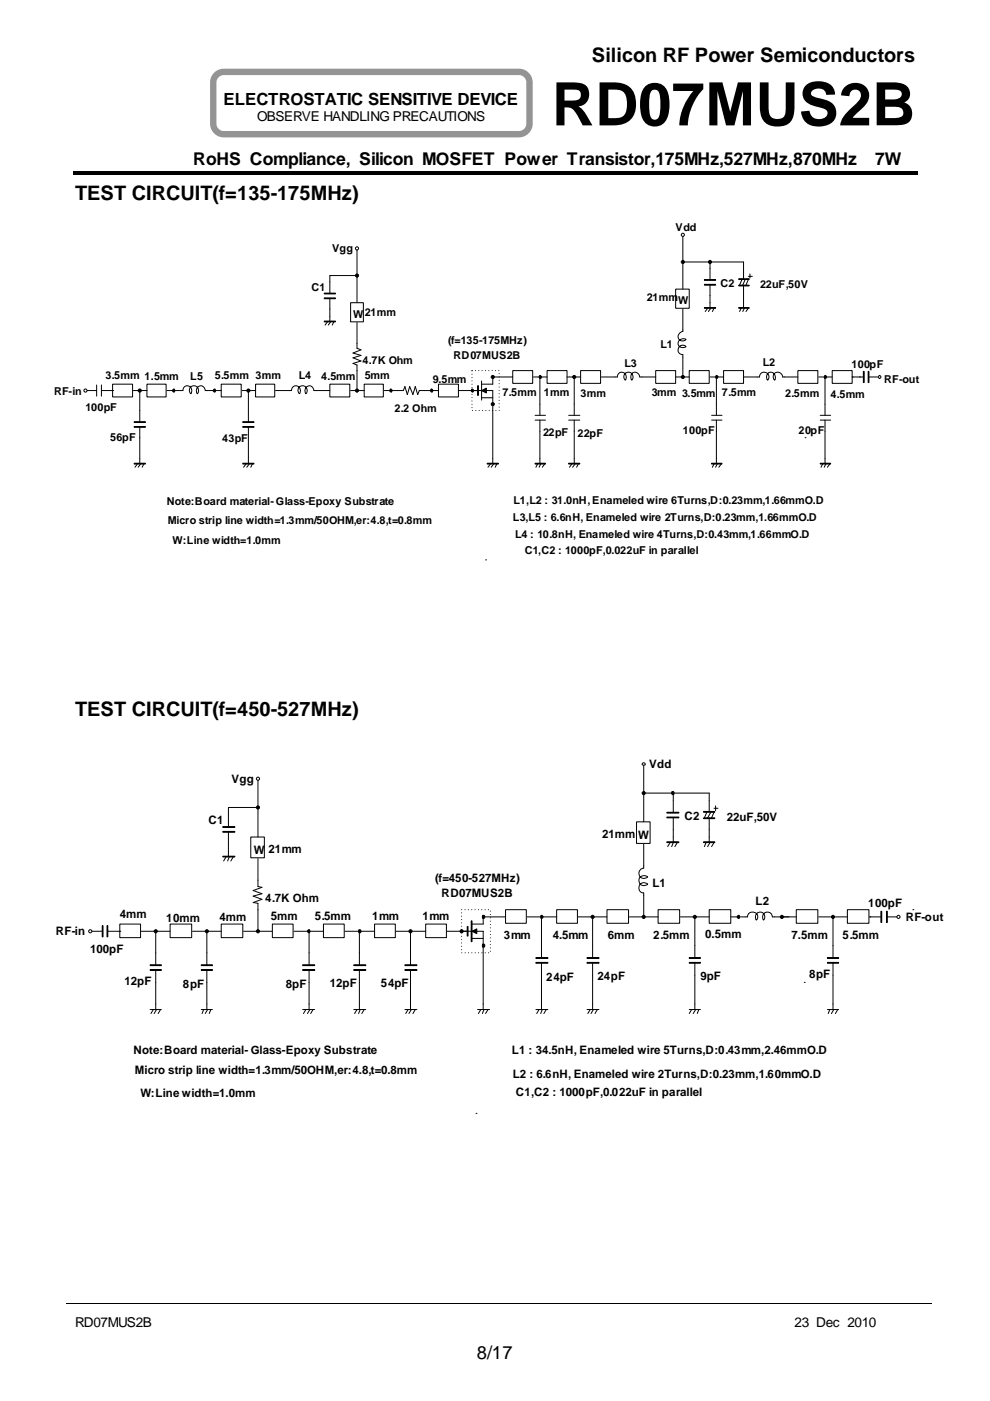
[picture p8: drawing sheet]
<svg xmlns="http://www.w3.org/2000/svg" width="210mm" height="297mm" viewBox="0 0 210 297" stroke-linecap="round" stroke-linejoin="round" font-family="sans-serif">
<path d="M15.4 36.4h179.2v.7h-179.2zM75.2 276.4h.2v.1h-.2zM136.3 276.4h.2v.1h-.2z" fill="#000"/>
<g fill="none" stroke="#000" stroke-width=".21">
<path d="M48.4 176.4v5.1M53.2 177.5h2.8v4.4h-2.8zM54.7 165.1v12.4M54.7 171.2h-6.3v4.1M135 174.2h2.8v4.6h-2.8zM136.5 179v5.1a1.1 1.1 0 0 0-.9 1.5 1.1 1.1 0 0 0 1.7 .3 1.09 1.09 0 0 0-1.5 0 1.09 1.09 0 0 0 0 1.6 1.09 1.09 0 0 0 1.5 0 1.1 1.1 0 0 0-1.7 .3 1.1 1.1 0 0 0 .9 1.5v5.1M136.5 162.1v12.1M136.5 168.2h13.9v3.8M142.1 178.7l-.5 .8M142.7 168.2v4M142.7 173.4v5.1M142.7 178.7l-.3 .8"/>
<path d="M143.6 178.7l-.5 .8M149.7 178.7l-.3 .8M149.9 172.2l-.5 1.2M150.4 173.4v5.1M150.5 178.7l-.5 .8M150.7 172.2l-.7 1.2M151.4 178.7l-.5 .8M151.4 172.2l-.5 1.2M151.4 171.4h.8M151.7 170.9v1M19.1 197.4h.1M19.1 197.4h2.6"/>
<path d="M22.9 197.4h2.5M25.4 195.9h4.4v2.9h-4.4zM25.4 197.4h.1M30 197.4h6.1M33 197.4v7.2M36.1 195.9h4.5v2.9h-4.5zM40.8 197.4h6.1M43.9 197.4v7.2M46.9 195.9h4.6v2.9h-4.6zM47.9 181.7l-.5 .8M48.6 181.7l-.3 .8M49.4 181.7l-.5 .8"/>
<path d="M51.6 197.4h6.1M54.7 182v6l.8 .1-1.8 .7 1.8 .7-1.8 .5 1.8 .7-1.8 .7 1 .1v5.9M57.7 195.9h4.4v2.9h-4.4zM62.3 197.4h6.3M65.5 197.4v7.2M68.6 195.9h4.4v2.9h-4.4zM73.2 197.4h6.2M76.2 197.4v7.2M79.4 195.9h4.4v2.9h-4.4zM84 197.4h6.3M87 197.4v7.2M90.3 195.9h4.4v2.9h-4.4z"/>
<path d="M94.8 197.4h7.6v16.6M100.1 199h2.3M107.2 192.9h4.4v2.9h-4.4zM107.2 194.4h-4.8v1.5h-2.3M111.8 194.4h6.2M114.8 194.4v8.6M118 192.9h4.4v2.9h-4.4zM122.6 194.4h6.1M125.6 194.4v8.6M128.7 192.9h4.6v2.9h-4.6zM133.4 194.4h6.1M139.5 192.9h4.6v2.9h-4.6z"/>
<path d="M144.3 194.4h6.1M147.3 194.4v8.6M150.4 192.9h4.5v2.9h-4.5zM154.9 194.4h3.6a1.04 1.04 0 0 1 1.4-1 1.04 1.04 0 0 1 .5 1.7 1.02 1.02 0 0 1 0-1.4 1.02 1.02 0 0 1 1.4 0 1.02 1.02 0 0 1 .1 1.4 1.05 1.05 0 0 1 .4-1.7 1.05 1.05 0 0 1 1.4 1h5.1M168.8 192.9h4.6v2.9h-4.6zM173.6 194.4h6.1M176.6 194.4v8.6M179.7 192.9h4.5v2.9h-4.5zM184.4 194.4h.1M184.4 194.4h2.4M188.1 194.4h2.4M190.5 194.4h.1"/>
<path d="M193.5 192.9h.1M32.5 214l-.5 .9M33 205.7v8.3M33.2 214l-.5 .9M34 214l-.5 .9M43.2 214l-.4 .9M43.9 205.7v8.3M44 214l-.5 .9M44.7 214l-.3 .9M64.9 214l-.6 .9M65.5 205.7v8.3M65.7 214l-.5 .9"/>
<path d="M66.4 214l-.5 .9M75.7 214l-.5 .9M76.2 205.7v8.3M76.4 214l-.4 .9M77.2 214l-.5 .9M86.5 214l-.5 .9M87 205.7v8.3M87.2 214l-.5 .9M88.1 214l-.6 .9M101.9 214l-.5 .9M102.6 214l-.3 .9M103.5 214l-.5 .9"/>
<path d="M114.3 214l-.5 .9M114.8 204.2v9.8M115 214l-.4 .9M115.8 214l-.5 .9M125.1 214l-.5 .9M125.6 204.2v9.8M125.8 214l-.5 .9M126.7 214l-.5 .9M146.6 214l-.5 .9M147.3 204.2v9.8M147.5 214l-.5 .9M148.2 214l-.4 .9"/>
<path d="M170.5 208.3h.1M175.9 214l-.3 .9M176.6 204.2v9.8M176.8 214l-.5 .9M177.6 214l-.5 .9M100.9 236.1h.1M14.1 276.4h61.1M75.4 276.4h60.9M136.5 276.4h61.1"/>
</g>
<path d="M45.9 15.9l.9-.6 .6-.1h62.7a2.24 2.24 0 0 1 2.2 2.2v8.9a2.24 2.24 0 0 1-2.2 2.2h-62.7a2.24 2.24 0 0 1-2.2-2.2v-8.9l.1-.5z" fill="none" stroke="#949494" stroke-width="1.4"/>
<g fill="#000" stroke="#000" stroke-width=".21">
<path d="M100.1 197.4l1-.5v1.1z"/>
<path d="M47.2 175.3h2.6v.1h-2.6z" fill-rule="evenodd"/>
<path d="M47.2 176.3h2.6v.1h-2.6z" fill-rule="evenodd"/>
<path d="M141.4 178.5h2.5v.2h-2.5z" fill-rule="evenodd"/>
<path d="M142.5 167.9h.3l.1 .5h-.4z" fill-rule="evenodd"/>
<path d="M141.4 172.2h2.5v.2h-2.5z" fill-rule="evenodd"/>
<path d="M141.4 173.2h2.5v.2h-2.5z" fill-rule="evenodd"/>
<path d="M149.2 178.5h2.3v.2h-2.3z" fill-rule="evenodd"/>
<path d="M149.2 172h2.3v.2h-2.3z" fill-rule="evenodd"/>
<path d="M149.2 173.4h2.3v.2h-2.3z" fill-rule="evenodd"/>
<path d="M21.7 196.3h.1v2.3h-.1z" fill-rule="evenodd"/>
<path d="M22.7 196.3h.2v2.3h-.2z" fill-rule="evenodd"/>
<path d="M47.2 181.5h2.6v.2h-2.6z" fill-rule="evenodd"/>
<path d="M76.1 197.2l.4 .1-.1 .4h-.3z" fill-rule="evenodd"/>
<path d="M99.1 196.4h.1v2.1h-.1z" fill-rule="evenodd"/>
<path d="M99.9 195.2h.2v4.4h-.2z" fill-rule="evenodd"/>
<path d="M102.3 194.1l.5 .1-.1 .5h-.4z" fill-rule="evenodd"/>
<path d="M186.8 193.2h.1v2.4h-.1z" fill-rule="evenodd"/>
<path d="M188 193.2h.1v2.4h-.1z" fill-rule="evenodd"/>
<path d="M31.8 214h2.4z" fill-rule="evenodd"/>
<path d="M31.8 205.6h2.4v.1h-2.4z" fill-rule="evenodd"/>
<path d="M31.8 204.6h2.4v.1h-2.4z" fill-rule="evenodd"/>
<path d="M42.7 214h2.3z" fill-rule="evenodd"/>
<path d="M42.7 205.6h2.3v.1h-2.3z" fill-rule="evenodd"/>
<path d="M42.7 204.6h2.3v.1h-2.3z" fill-rule="evenodd"/>
<path d="M64.2 214h2.5z" fill-rule="evenodd"/>
<path d="M64.2 205.6h2.5v.1h-2.5z" fill-rule="evenodd"/>
<path d="M64.2 204.6h2.5v.1h-2.5z" fill-rule="evenodd"/>
<path d="M75 214h2.6z" fill-rule="evenodd"/>
<path d="M75 205.6h2.6v.1h-2.6z" fill-rule="evenodd"/>
<path d="M75 204.6h2.6v.1h-2.6z" fill-rule="evenodd"/>
<path d="M85.9 214h2.5z" fill-rule="evenodd"/>
<path d="M85.9 204.6h2.5v.1h-2.5z" fill-rule="evenodd"/>
<path d="M85.9 205.6h2.5v.1h-2.5z" fill-rule="evenodd"/>
<path d="M101.3 214h2.5z" fill-rule="evenodd"/>
<path d="M113.6 214h2.6z" fill-rule="evenodd"/>
<path d="M113.6 203h2.6v.2h-2.6z" fill-rule="evenodd"/>
<path d="M113.6 204.1h2.6v.1h-2.6z" fill-rule="evenodd"/>
<path d="M124.5 214h2.5z" fill-rule="evenodd"/>
<path d="M124.5 203h2.5v.2h-2.5z" fill-rule="evenodd"/>
<path d="M124.5 204.1h2.5v.1h-2.5z" fill-rule="evenodd"/>
<path d="M146.1 214h2.4z" fill-rule="evenodd"/>
<path d="M146.1 203h2.4v.2h-2.4z" fill-rule="evenodd"/>
<path d="M146.1 204.1h2.4v.1h-2.4z" fill-rule="evenodd"/>
<path d="M175.4 214h2.4z" fill-rule="evenodd"/>
<path d="M175.4 203h2.4v.2h-2.4z" fill-rule="evenodd"/>
<path d="M175.4 204.1h2.4v.1h-2.4z" fill-rule="evenodd"/>
<circle cx="43.9" cy="197.4" r=".33"/>
<circle cx="54.7" cy="197.4" r=".33"/>
<circle cx="65.4" cy="197.4" r=".29"/>
<circle cx="136.5" cy="194.4" r=".33"/>
<circle cx="147.3" cy="194.4" r=".33"/>
</g>
<path d="M97.9 192.9h6.1v9.1h-6.1z" fill="none" stroke="#000" stroke-width=".21" stroke-dasharray="0 .7"/>
<g fill="#fff" stroke="#000" stroke-width=".21">
<circle cx="19.1" cy="197.4" r=".33"/>
<circle cx="190.5" cy="194.4" r=".33"/>
</g>
<circle cx="54.7" cy="171.2" r=".33" fill="#000" stroke="#000" stroke-width=".21"/>
<circle cx="54.7" cy="165.1" r=".33" fill="#fff" stroke="#000" stroke-width=".21"/>
<circle cx="87" cy="197.4" r=".33" fill="#000" stroke="#000" stroke-width=".21"/>
<circle cx="136.5" cy="162" r=".3" fill="#fff" stroke="#000" stroke-width=".21"/>
<g fill="#000" stroke="#000" stroke-width=".21">
<path d="M102.1 82.8l1-.5v1z"/>
<path d="M149.4 59.3h2.3v.1h-2.3z" fill-rule="evenodd"/>
<path d="M156.6 59.1h2.2v.2h-2.2z" fill-rule="evenodd"/>
<path d="M68.7 68.1h2.4v.1h-2.4z" fill-rule="evenodd"/>
<path d="M68.7 62.1h2.4v.2h-2.4z" fill-rule="evenodd"/>
<path d="M68.7 63.2h2.4v.1h-2.4z" fill-rule="evenodd"/>
<path d="M114.5 79.6l.3 .3-.2 .4-.3-.4z" fill-rule="evenodd"/>
<path d="M149.4 65.2h2.3v.2h-2.3z" fill-rule="evenodd"/>
<path d="M149.4 60.3h2.3v.2h-2.3z" fill-rule="evenodd"/>
<path d="M156.6 60.5h2.2v.1h-2.2z" fill-rule="evenodd"/>
<path d="M156.6 65.2h2.2v.2h-2.2z" fill-rule="evenodd"/>
<path d="M174.9 79.6a.34 .34 0 0 1 .4 .3 .34 .34 0 0 1-.4 .4l-.1-.4z" fill-rule="evenodd"/>
<path d="M183 78.7h.2v2.4h-.2z" fill-rule="evenodd"/>
<path d="M184.1 78.7h.1v2.4h-.1z" fill-rule="evenodd"/>
<path d="M20.5 81.6v2.4z" fill-rule="evenodd"/>
<path d="M21.5 81.6v2.4z" fill-rule="evenodd"/>
<path d="M28.4 98.2h2.4v.2h-2.4z" fill-rule="evenodd"/>
<path d="M28.4 90.4h2.4v.2h-2.4z" fill-rule="evenodd"/>
<path d="M28.4 89.4h2.4v.2h-2.4z" fill-rule="evenodd"/>
<path d="M45.3 82.6l.3-.1v.1l.1 .2-.1 .3a.34 .34 0 0 1-.3-.5z" fill-rule="evenodd"/>
<path d="M51.5 98.2h2.3v.2h-2.3z" fill-rule="evenodd"/>
<path d="M51.5 90.4h2.3v.2h-2.3z" fill-rule="evenodd"/>
<path d="M51.5 89.4h2.3v.2h-2.3z" fill-rule="evenodd"/>
<path d="M100.1 82.5l.3 .3-.2 .3-.3-.3z" fill-rule="evenodd"/>
<path d="M101.3 81.8h.1v2h-.1z" fill-rule="evenodd"/>
<path d="M102.1 80.8v4z" fill-rule="evenodd"/>
<path d="M103.3 98.2h2.4v.2h-2.4z" fill-rule="evenodd"/>
<path d="M113.5 98.2h2.2v.2h-2.2z" fill-rule="evenodd"/>
<path d="M113.5 88.1h2.2z" fill-rule="evenodd"/>
<path d="M113.5 89.1h2.2z" fill-rule="evenodd"/>
<path d="M120.6 98.2h2.3v.2h-2.3z" fill-rule="evenodd"/>
<path d="M120.6 88.1h2.3z" fill-rule="evenodd"/>
<path d="M120.6 89.1h2.3z" fill-rule="evenodd"/>
<path d="M150.9 98.2h2.2v.2h-2.2z" fill-rule="evenodd"/>
<path d="M150.9 88.1h2.2z" fill-rule="evenodd"/>
<path d="M150.9 89.1h2.2z" fill-rule="evenodd"/>
<path d="M173.9 98.2h2.2v.2h-2.2z" fill-rule="evenodd"/>
<path d="M173.9 89.1h2.2z" fill-rule="evenodd"/>
<path d="M173.9 88.1h2.2z" fill-rule="evenodd"/>
<path d="M114.7 194.1a.32 .32 0 0 1 .4 .3 .32 .32 0 0 1-.4 .3z" fill-rule="evenodd"/>
<path d="M102.3 200.2l.5 .1-.1 .5h-.4z" fill-rule="evenodd"/>
<circle cx="144.8" cy="55.5" r=".33"/>
<circle cx="104.5" cy="79.9" r=".33"/>
<circle cx="121.8" cy="79.9" r=".33"/>
<circle cx="29.6" cy="82.8" r=".33"/>
<circle cx="104.5" cy="85.7" r=".33"/>
<circle cx="136.5" cy="168.2" r=".33"/>
<circle cx="33" cy="197.4" r=".33"/>
<circle cx="97.9" cy="197.4" r=".33"/>
<circle cx="125.7" cy="194.4" r=".33"/>
<circle cx="156.5" cy="194.4" r=".29"/>
<circle cx="165.8" cy="194.4" r=".33"/>
<circle cx="176.6" cy="194.4" r=".33"/>
</g>
<g fill="none" stroke="#000" stroke-width=".21">
<path d="M75.7 52.7v11.5M75.7 58.4h-5.8v3.7M144.8 49.8v11.5M144.8 55.5h12.8v3.6M150.5 55.5v3.8M157.3 59.3l-.5 1.2M158 59.3l-.5 1.2M158.7 59.3l-.5 1.2M158.7 58.6h.8M159 58.1v.8M69.4 68.2l-.5 .7M69.9 63.3v4.8"/>
<path d="M70.1 68.2l-.5 .7M70.8 68.2l-.4 .7M74.3 64.2h2.7v4h-2.7zM75.7 68.4v5.4l.8 .4-1.7 .6 1.7 .6-1.7 .5 1.7 .6-1.7 .6 .9 .3v5.4M108.7 78.6h4.2v2.7h-4.2zM108.7 79.9h-4.2v1.6h-2.4M113.1 79.9h2.9M114.5 79.9v8.2M116 78.6h4.2v2.7h-4.2zM120.2 79.9h2.9M121.8 79.9v8.2M123.1 78.6h4.2v2.7h-4.2z"/>
<path d="M127.5 79.9h3.4a.98 .98 0 0 1 1.3-.9 .98 .98 0 0 1 .4 1.6 .98 .98 0 0 1 0-1.4 .98 .98 0 0 1 1.4 0 .98 .98 0 0 1-.1 1.4 .99 .99 0 0 1 .4-1.6 .99 .99 0 0 1 1.3 .9h3.4M139 78.6h4.3v2.7h-4.3zM143.3 61.3h2.8v4.1h-2.8zM143.3 79.9h2.8M144.8 65.5v4.8a1 1 0 0 0-1 1.2 1 1 0 0 0 1.4 .7l.3-.2a1.03 1.03 0 0 0-1.4 .1 1.03 1.03 0 0 0 0 1.4 1.25 1.25 0 0 0 1.4 0 .95 .95 0 0 0-1.6 .3l-.1 .5a.95 .95 0 0 0 1 .9v4.7M146.1 78.6h4.3v2.7h-4.3zM150 65.4l-.5 .6M150.5 79.9h2.9M150.5 60.5v4.7M150.7 65.4l-.5 .6M151.4 65.4l-.4 .6M151.9 79.9v8.2"/>
<path d="M153.4 78.6h4.2v2.7h-4.2zM157.1 65.4l-.3 .6M157.6 79.9h3.4a.95 .95 0 0 1 .9-1 1.01 1.01 0 0 1 1 1.5l-.2 .2a.99 .99 0 0 1 .4-1.6 .99 .99 0 0 1 1.3 1l-.1 .6a1 1 0 0 1 .3-1.7 1 1 0 0 1 1.3 1h3.3M157.6 60.5v4.7M157.8 65.4l-.3 .6M158.7 65.4l-.5 .6M169.2 78.6h4.2v2.7h-4.2zM173.6 79.9h2.8M174.9 79.9v8.2M176.4 78.6h4.3v2.7h-4.3zM180.7 79.9h.1M180.7 79.9h2.3"/>
<path d="M182.2 79.9h.1M184.2 79.9h2.2M186.4 79.9h.1M18.1 82.8h.1M18.1 82.8h2.4M21.5 82.8h2.4M23.9 81.5h4.2v2.7h-4.2zM23.9 82.8h.1M28.3 82.8h2.9M29.1 98.4l-.5 .7M29.6 82.8v6.6M29.6 90.6v7.6"/>
<path d="M29.8 98.4l-.5 .7M30.5 98.4l-.4 .7M31.2 81.5h4v2.7h-4zM35.4 82.8h3.4a.98 .98 0 0 1 1.3-.9 .98 .98 0 0 1 .4 1.6 .98 .98 0 0 1-.1-1.4 .98 .98 0 0 1 1.4 0 .98 .98 0 0 1 0 1.4 .98 .98 0 0 1 .4-1.6 .98 .98 0 0 1 1.3 .9h3.4M46.9 81.5h4.2v2.7h-4.2zM51.3 82.8h2.9M52.2 98.4l-.6 .7M52.7 82.8v6.6M52.7 90.6v7.6M52.8 98.4l-.5 .7M53.5 98.4l-.3 .7M54.2 81.5h4v2.7h-4z"/>
<path d="M58.4 82.8h3.4a.98 .98 0 0 1 1.4-.9 .98 .98 0 0 1 .3 1.6 .98 .98 0 0 1 0-1.4 .98 .98 0 0 1 1.4 0 .98 .98 0 0 1 0 1.4 .98 .98 0 0 1 .3-1.6 .98 .98 0 0 1 1.3 .9h3.4M69.9 81.5h4.3v2.7h-4.3zM74.3 82.8h2.9M77.2 81.5h4.1v2.7h-4.1zM81.4 82.8h4.1l.4-.8 .5 1.7 .5-1.7 .6 1.7 .6-1.7 .5 1.7 .3-.9h4.1M93 81.5h4.2v2.7h-4.2zM97.2 82.8h7.3v15.4M102.1 84.3h2.4M104 98.4l-.5 .7M104.6 98.4l-.5 .7M105.3 98.4l-.3 .7M114 98.4l-.4 .7"/>
<path d="M114.5 89.1v9.1M114.6 98.4l-.3 .7M115.5 98.4l-.5 .7M121.2 98.4l-.5 .7M121.8 89.1v9.1M121.9 98.4l-.5 .7M122.6 98.4l-.3 .7M151.4 98.4l-.4 .7M151.9 89.1v9.1M152.1 98.4l-.4 .7M152.9 98.4l-.5 .7M170.7 92.8h.1"/>
<path d="M174.4 98.4l-.3 .7M174.9 89.1v9.1M175.1 98.4l-.3 .7M175.9 98.4l-.5 .7M103 118.7h.1"/>
</g>
<path d="M100.1 78.6h5.7v8.4h-5.7z" fill="none" stroke="#000" stroke-width=".21" stroke-dasharray="0 .7"/>
<g fill="#fff" stroke="#000" stroke-width=".21">
<circle cx="144.8" cy="49.8" r=".33"/>
<circle cx="75.7" cy="52.7" r=".33"/>
</g>
<circle cx="75.7" cy="58.4" r=".33" fill="#000" stroke="#000" stroke-width=".21"/>
<g fill="#fff" stroke="#000" stroke-width=".21">
<path d="M186.4 79.6a.34 .34 0 0 1 .4 .3 .34 .34 0 0 1-.4 .4l-.1-.4z" fill-rule="evenodd"/>
<circle cx="18.1" cy="82.8" r=".33"/>
</g>
<g fill="#000" stroke="#000" stroke-width=".21">
<path d="M151.9 79.6a.34 .34 0 0 1 .3 .3 .34 .34 0 0 1-.3 .4l-.2-.4z" fill-rule="evenodd"/>
<path d="M36.6 82.6l.3-.1 .1 .1 .1 .2-.2 .3a.34 .34 0 0 1-.3-.5z" fill-rule="evenodd"/>
<path d="M82.8 82.5l.3 .3-.1 .3-.4-.3z" fill-rule="evenodd"/>
<path d="M91.4 82.5l.4 .3-.2 .3-.3-.3z" fill-rule="evenodd"/>
<circle cx="150.5" cy="55.5" r=".33"/>
<circle cx="144.8" cy="79.9" r=".33"/>
<circle cx="52.7" cy="82.8" r=".33"/>
<circle cx="75.7" cy="82.8" r=".33"/>
</g>
<text font-size="12.7" x="117" y="26.6">RD07MUS2B</text>
<g font-size="4.2">
<text x="125.5" y="13.2">Silicon RF Power Semiconductors</text>
<text x="15.9" y="42.3">TEST CIRCUIT(f=135-175MHz)</text>
<text x="15.9" y="151.7">TEST CIRCUIT(f=450-527MHz)</text>
</g>
<text font-size="3.9" x="101.1" y="288">8/17</text>
<g font-size="3.7">
<text x="41" y="35.1">RoHS Compliance, Silicon MOSFET Power Transistor,175MHz,527MHz,870MHz</text>
<text x="185.6" y="35.1">7W</text>
</g>
<text font-size="3.6" x="47.4" y="22.2">ELECTROSTATIC SENSITIVE DEVICE</text>
<g font-size="2.9">
<text x="54.5" y="25.7">OBSERVE HANDLING PRECAUTIONS</text>
<text x="15.9" y="281.4">RD07MUS2B</text>
<text x="168.5" y="281.4">23 Dec 2010</text>
</g>
<g font-size="2.5">
<text x="49.1" y="165.9">Vgg</text>
<text x="137.7" y="162.9">Vdd</text>
<text x="145.1" y="173.9">C2</text>
<text x="44.2" y="174.8">C1</text>
<text x="127.7" y="177.6">21mm</text>
<text x="135.3" y="177.8">W</text>
<text x="154.1" y="174.1">22uF,50V</text>
<text x="53.8" y="181">W</text>
<text x="56.9" y="180.8">21mm</text>
<text x="56.2" y="191.2">4.7K Ohm</text>
<text x="92.3" y="186.9">(f=450-527MHz)</text>
<text x="93.6" y="190.2">RD07MUS2B</text>
<text x="138.3" y="188">L1</text>
<text x="160.2" y="191.9">L2</text>
<text x="25.4" y="194.7">4mm</text>
<text x="35.2" y="195.4">10mm</text>
<text x="46.6" y="195.2">4mm</text>
<text x="57.4" y="195.1">5mm</text>
<text x="66.7" y="195.1">5.5mm</text>
<text x="78.9" y="195.1">1mm</text>
<text x="89.6" y="195.1">1mm</text>
<text x="184.1" y="192.4">100pF</text>
<text x="192" y="195.2">RF-out</text>
<text x="11.9" y="198.3">RF-in</text>
<text x="19.1" y="202">100pF</text>
<text x="106.8" y="199.1">3mm</text>
<text x="117.2" y="199.1">4.5mm</text>
<text x="128.9" y="199.1">6mm</text>
<text x="138.5" y="199.1">2.5mm</text>
<text x="149.5" y="199">0.5mm</text>
<text x="167.8" y="199.1">7.5mm</text>
<text x="178.6" y="199.1">5.5mm</text>
<text x="26.4" y="208.8">12pF</text>
<text x="38.8" y="209.5">8pF</text>
<text x="60.6" y="209.5">8pF</text>
<text x="69.9" y="209.3">12pF</text>
<text x="80.8" y="209.3">54pF</text>
<text x="115.8" y="207.9">24pF</text>
<text x="126.7" y="207.8">24pF</text>
<text x="148.5" y="207.8">9pF</text>
<text x="171.5" y="207.4">8pF</text>
<text x="28.3" y="223.5">Note:Board material- Glass-Epoxy Substrate</text>
<text x="28.6" y="227.8">Micro strip line width=1.3mm/50OHM,er:4.8,t=0.8mm</text>
<text x="108.5" y="223.5">L1 : 34.5nH, Enameled wire 5Turns,D:0.43mm,2.46mmO.D</text>
<text x="29.8" y="232.5">W:Line width=1.0mm</text>
<text x="108.7" y="228.6">L2 : 6.6nH, Enameled wire 2Turns,D:0.23mm,1.60mmO.D</text>
<text x="109.4" y="232.3">C1,C2 : 1000pF,0.022uF in parallel</text>
</g>
<g font-size="2.3">
<text x="70.4" y="53.5">Vgg</text>
<text x="143.3" y="48.9">Vdd</text>
<text x="66" y="61.6">C1</text>
<text x="137.2" y="63.8">21mm</text>
<text x="143.8" y="64.5">W</text>
<text x="152.7" y="60.8">C2</text>
<text x="161.2" y="61">22uF,50V</text>
<text x="74.8" y="67.4">W</text>
<text x="77.4" y="67.1">21mm</text>
<text x="76.9" y="77.2">4.7K Ohm</text>
<text x="95" y="73">(f=135-175MHz)</text>
<text x="96.2" y="76">RD07MUS2B</text>
<text x="132.4" y="77.7">L3</text>
<text x="140" y="73.8">L1</text>
<text x="161.7" y="77.6">L2</text>
<text x="11.5" y="83.8">RF-in</text>
<text x="22.4" y="80.4">3.5mm 1.5mm</text>
<text x="40.3" y="80.6">L5</text>
<text x="45.6" y="80.4">5.5mm 3mm</text>
<text x="63.3" y="80.3">L4</text>
<text x="68.1" y="80.6">4.5mm</text>
<text x="77.4" y="80.4">5mm</text>
<text x="91.8" y="81.1">9.5mm</text>
<text x="106.5" y="84">7.5mm</text>
<text x="115.3" y="84">1mm</text>
<text x="138.2" y="84">3mm 3.5mm</text>
<text x="153.1" y="84">7.5mm</text>
<text x="180.5" y="78.1">100pF</text>
<text x="187.5" y="81.1">RF-out</text>
<text x="18.1" y="87">100pF</text>
<text x="83.7" y="87.4">2.2 Ohm</text>
<text x="123.1" y="84.2">3mm</text>
<text x="166.5" y="84.2">2.5mm</text>
<text x="176.1" y="84.3">4.5mm</text>
<text x="23.4" y="93.5">56pF</text>
<text x="47.1" y="93.6">43pF</text>
<text x="115.1" y="92.5">22pF</text>
<text x="122.4" y="92.6">22pF</text>
<text x="144.8" y="92.1">100pF</text>
<text x="169.3" y="92.1">20pF</text>
<text x="35.4" y="107">Note:Board material- Glass-Epoxy Substrate</text>
<text x="108.9" y="106.8">L1,L2 : 31.0nH,Enameled wire 6Turns,D:0.23mm,1.66mmO.D</text>
<text x="35.6" y="111.1">Micro strip line width=1.3mm/50OHM,er:4.8,t=0.8mm</text>
<text x="108.7" y="110.4">L3,L5 : 6.6nH, Enameled wire 2Turns,D:0.23mm,1.66mmO.D</text>
<text x="109.2" y="114">L4 : 10.8nH, Enameled wire 4Turns,D:0.43mm,1.66mmO.D</text>
<text x="36.6" y="115.3">W:Line width=1.0mm</text>
<text x="111.3" y="117.5">C1,C2 : 1000pF,0.022uF in parallel</text>
</g>
</svg>
